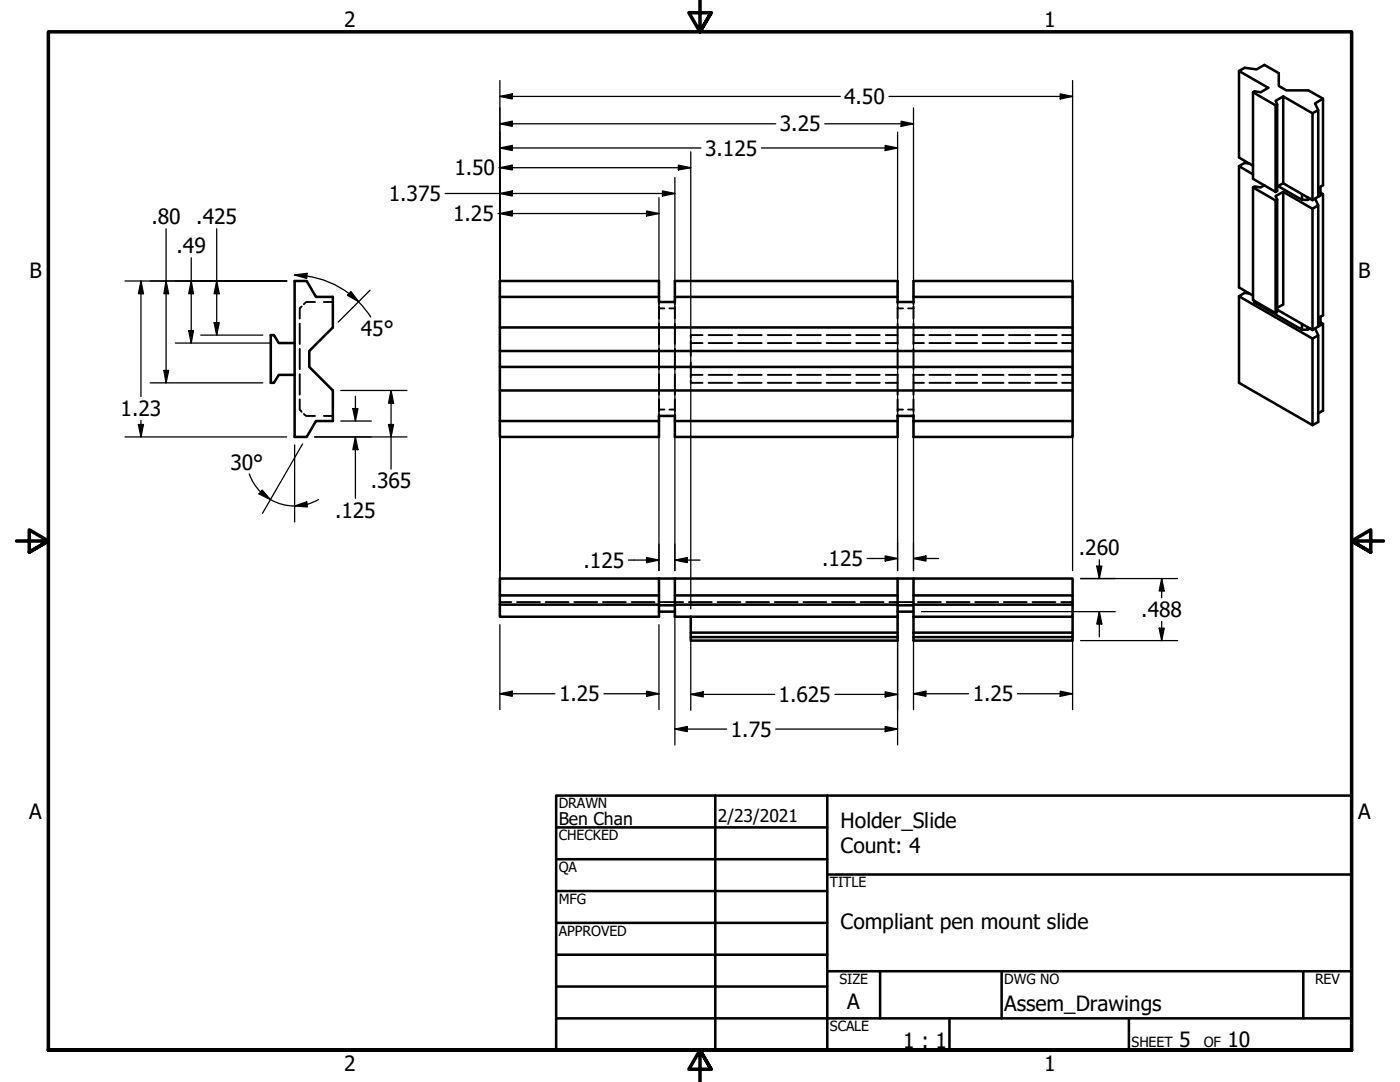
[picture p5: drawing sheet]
<svg xmlns="http://www.w3.org/2000/svg" width="279mm" height="216mm" viewBox="0 0 279 216" stroke-linecap="round" stroke-linejoin="round" font-family="sans-serif">
<!-- layer: Hidden (ANSI) -->
<g fill="none" stroke="#000" stroke-width=".38">
<path d="M59.8 79.7v2l.4 .5M59.8 64.6v4M59.8 69.6v4.1M59.8 74.7v4M60.2 61.2l-.4 .3v2.1M62.9 60.3h-1.8l-.5 .4M64.6 60.3h1.8M131.5 60.3v.4M131.5 61.2v2.4M131.5 64.6v4M131.5 69.6v4.1M131.5 74.7v4"/>
<path d="M131.5 79.7v2.5M131.5 61.5h1.1M133.6 61.5h1.1M134.7 60.3v.4M134.7 61.2v2.4M134.7 64.6v4M134.7 69.6v4.1M134.7 74.7v4M134.7 79.7v2.5M137.9 74.8h2.3M137.9 67.9v3.1M137.9 72.3v3.1"/>
<path d="M137.9 75.9v.5h2.3M137.9 68.5h2.3M140.2 66.9h-2.3v.5M141.4 74.8h4.7M141.4 76.4h4.7M141.4 68.5h4.7M141.4 66.9h4.7M147.3 74.8h4.7M147.3 76.4h4.7M147.3 68.5h4.7M147.3 66.9h4.7M153.2 74.8h4.7"/>
<path d="M153.2 76.4h4.7M153.2 68.5h4.7M153.2 66.9h4.7M159.1 74.8h4.7M159.1 76.4h4.7M159.1 68.5h4.7M159.1 66.9h4.7M165 74.8h4.7M165 76.4h4.7M165 68.5h4.7M165 66.9h4.7M170.9 74.8h4.7"/>
<path d="M170.9 76.4h4.7M170.9 68.5h4.7M170.9 66.9h4.7M176.8 74.8h2.3M176.8 76.4h2.3M176.8 68.5h2.3M176.8 66.9h2.3M179.1 61.2v.3h1.1M179.1 60.3v.4M179.1 61.5v2.1M179.1 64.6v4M179.1 69.6v4.1"/>
<path d="M179.1 74.7v4M179.1 79.7v2.5M181.2 61.5h1.1M182.3 60.3v.4M182.3 61.2v2.4M182.3 64.6v4M182.3 69.6v4.1M182.3 74.7v4M182.3 79.7v2.5M182.3 74.8h2.1M182.3 76.4h2.1M182.3 68.5h2.1"/>
<path d="M182.3 66.9h2.1M185.5 74.8h4.2M185.5 76.4h4.2M185.5 68.5h4.2M185.5 66.9h4.2M190.8 74.8h4.2M190.8 76.4h4.2M190.8 68.5h4.2M190.8 66.9h4.2M196.1 74.8h4.2M196.1 76.4h4.2M196.1 68.5h4.2"/>
<path d="M196.1 66.9h4.2M201.4 74.8h4.2M201.4 76.4h4.2M201.4 68.5h4.2M201.4 66.9h4.2M206.6 74.8h4.3M206.6 76.4h4.3M206.6 68.5h4.3M206.6 66.9h4.3M212 74.8h2.1M212 76.4h2.1M212 68.5h2.1"/>
<path d="M212 66.9h2.1M60.6 82.6l.5 .4h1.8M64.6 83h1.8M131.5 82.6v.4M131.5 81.7h1.1M133.6 81.7h1.1M134.7 82.6v.4M179.1 81.7h1.1M179.1 82.6v.4M181.2 81.7h1.1M182.3 82.6v.4M99.8 120.1h2.2"/>
<path d="M103.2 120.1h4.6M108.9 120.1h4.6M114.6 120.1h4.6M120.3 120.1h4.6M126 120.1h4.6M131.8 120.1h4.5M137.5 120.1h4.5M143.2 120.1h4.6M148.9 120.1h4.6M154.6 120.1h4.6M160.3 120.1h4.6M166.1 120.1h4.5"/>
<path d="M171.8 120.1h4.5M177.5 120.1h4.6M183.2 120.1h4.6M188.9 120.1h4.6M194.6 120.1h4.6M200.3 120.1h4.6M206.1 120.1h4.5M211.8 120.1h2.3"/>
</g>
<!-- layer: Visible (ANSI) -->
<g fill="none" stroke="#000" stroke-width=".51">
<path d="M247.3 14.2l5.8 3.3-1.5 .9-1.2-.2-.3 .2v17.3l4.5 2.6M250.1 18.4l4.5 2.6v17.3M256.1 19.2l-1.5 .9 .3 .7v17.3l-.3 .2M264 19.7l-1.6 .9 .7 1.4M247.3 33.1v24.2l2.8 1.7M249.4 32.6l-1-.1-1.1 .6 2.8 1.7M250.1 33.1l-2.8-1.7v-17.2l1.1-.7 2.4 .3 1.5-.8 2.9 1.6v2.5l1.5 .9h4.4l2.9 1.7v17.3l-.9 .5M250.1 37.4v22.5l4.5 2.6v-22.5M252.3 37l-.7 .4-1.2-.2-.3 .2 4.5 2.6M254.9 37.2l1.2-.6 5.8 3.3 1.2-.7M254.9 39.8v22.5l-.3 .2M254.9 20.8l-.3 .2"/>
<path d="M255.1 37.1l4.7 2.8M256.1 38.3v22.5l-1.2 .6M259.8 38.7v1.2h1.2M261 39.4v.5l.4-.3M261.9 22.6l-5.8-3.4v17.4M262.4 39.6l.7 1.4-1.2 .7-5.8-3.4-1.5 .8 .3 .7-.3 .2M263.1 39.2v-17.2l-1.2 .6v17.3M263.5 37.3v1.1l-.4 .3M263.5 38.4l.5 .3-.9 .5M264 38.7v24.2l-.9 .5M58.8 56.1h2.4l1.9 3.1h3.3v6.1l-4.7 4.7v3.2l4.7 4.7v6.1h-3.3l-1.9 3.2h-2.4zM99.8 59.2h31.7"/>
<path d="M131.5 59.2v1.1h3.2v-4.2h44.4v4.2h3.2v-4.2h31.8v3.1M131.5 59.2v-3.1h-31.7v9.2M134.7 59.2h44.4M182.3 59.2h31.8v6.1M247.3 59.1v17.3l14.6 8.4 1.2-.6v-17.3M249.4 58.6l-1-.2-1.1 .7 14.6 8.5M261.9 41.7v24.1M263.1 41v24.2M58.8 68.5h-3.2l-.9-1.6h-.7v9.5h.7l.9-1.6h3.2M99.8 70v3.2h114.3v4.7M99.8 73.2v4.7h114.3M99.8 77.9v6.1"/>
<path d="M214.1 70v-4.7h-114.3v4.7h114.3v3.2M214.1 77.9v6.1M250.3 60v.3l9.5 5.5v-1.2M254.9 61.8l7 4M261 65.3v.5h-1.2M261.4 65.5l-.4 .3M261.9 67.6v17.2M262.4 65.5l.7 1.4-1.2 .7M263.1 65.2l-1.2 .6M263.5 63.2v1.1l.5 .3M263.5 64.3l-.4 .3M264 64.6l-.9 .6"/>
<path d="M264 64.6v17.3l-.9 .6M99.8 84v3.2h31.7v-4.2h3.2v4.2h44.4v-4.2h3.2v4.2h31.8v-3.2M99.8 84h31.7M134.7 84h44.4M182.3 84h31.8M99.8 118.8v1.8h31.7M131.5 115.4h-31.7v3.4h31.7M131.5 115.4v7.7h-31.7v-2.5M131.5 115.4h50.8M134.7 115.4v7.7h44.4M134.7 118.8h44.4M179.1 115.4v7.7"/>
<path d="M182.3 115.4v7.7M182.3 115.4h31.8v3.4h-31.8M214.1 118.8v1.8h-31.8M131.5 122h3.2M131.5 120.8h3.2M134.7 120.6h44.4M137.9 123.1v3.1h41.2M137.9 126.2v.9h41.2M179.1 123.1v4.7h-41.2v-.7M179.1 122h3.2M179.1 120.8h3.2M182.3 123.1v4.7h31.8v-.7"/>
<path d="M214.1 120.6v2.5h-31.8M214.1 123.1v3.1h-31.8M214.1 126.2v.9h-31.8"/>
</g>
<!-- layer: Border (ANSI) -->
<path d="M139.7 0v6.3l-2.2-3.8h4.4l-2.2 3.8 2.2-3.8M3.3 107.9h6.4l-3.9-2.2v4.5l3.9-2.3-3.9 2.3M276.1 107.9h-6.4l3.9-2.2v4.5l-3.9-2.3 3.9 2.3M9.7 209.5v-203.2h260v203.2h-260h260M141.9 213.4l-2.2-3.9 2.2 3.9h-4.4l2.2-3.9v6.4" fill="none" stroke="#000" stroke-width=".7"/>
<!-- layer: Title (ANSI) -->
<g fill="none" stroke="#000" stroke-width=".51">
<path d="M111 158.8h158.7v50.7h-158.7zM142.7 158.8v50.7M165.1 158.8v50.7M111 165.1h54.1M111 171.4h54.1M111 177.8h54.1M165.1 174.5h104.6M111 184.1h54.1M111 190.5h54.1M111 196.8h54.1M165.1 193.8h104.6M175.6 193.8v9.4"/>
<path d="M199.9 193.8v9.4M260.1 193.8v9.4M111 203.2h158.7M189.5 203.2v6.3M225.3 203.2v6.3"/>
</g>
<!-- layer: Dimension (ANSI) -->
<g fill="none" stroke="#000" stroke-width=".25">
<path d="M99.8 19.2l2.4-.5v1zM99.8 16.1v103M99.8 19.2h67.9M177.4 19.2h36.7M211.6 18.7l2.5 .5-2.5 .5zM214.1 16.1v97.8M88.8 38.6h45.9M99.6 33.5h38.3M99.8 38.6l2.4-.5v1zM99.8 33.5l2.4-.5v.9zM99.8 29.5l2.4-.5v1zM99.8 24.7l2.4-.5v1z"/>
<path d="M99.8 29.5h40.1M99.8 24.7h55M131.5 39.4v74.5M132.2 38.1l2.5 .5-2.5 .5zM134.7 35.4v78.5M135.4 33l2.5 .5-2.5 .4zM137.9 30.3v91.2M152 29.5h27.1M164.6 24.7h17.7M176.7 29l2.4 .5-2.4 .5zM179.1 26.4v87.5M179.8 24.2l2.5 .5-2.5 .5z"/>
<path d="M182.3 21.5v92.4M25 56.1h32.2M28.1 56.1l.5 2.5h-1zM28.1 56.1v23M33.1 56.1l.6 2.5h-1zM33.1 45.7v30.7M38.2 56.1l.4 2.5h-.9zM38.2 51.4v17.1M43.2 56.1l.6 2.5h-1.1zM43.2 45.7v21.2M58.8 54.9l2.5-.4-.1 1.1zM58.8 54.9l2.5 .2"/>
<path d="M61.3 55.1a18.1 18.1 0 0 1 8.4 3.5M69.7 58.5l2.3 2.2 2 2.5M70 58.2l1.6 2-2.3-1.3zM73.9 57.9l-6.4 6.4M99.4 42.6h32.1M99.8 42.6l2.4-.5v1zM129 42.1l2.5 .5-2.5 .5zM30 76.4h22.5M32.7 73.9h1l-.6 2.5zM35 68.5h19M37.7 66h.9l-.4 2.5zM40.1 66.9h12.4"/>
<path d="M42.7 64.4h1.1l-.6 2.5zM68 77.9h13.2M70.9 79.1v4.9M78 77.9l.5 2.6h-1zM78 77.9v15.7M25 87.2h32.2M27.6 84.7h1l-.5 2.5zM28.1 83.9v3.3M49.8 94.6l.7 1.6 1.5 2M52 98.2a9.6 9.6 0 0 0 5.3 2.7l1.5 .1M52.3 97.8l1.7 1.9-2.3-1.1zM58.8 88.8v15.3"/>
<path d="M60.4 88.6l-8 13.8M62.8 87.2h18.4M63.6 99.7l-.9 .4a9.6 9.6 0 0 1-3.9 .9M68 84h6.1M70.4 81.5h1l-.5 2.5zM70.9 87.2l.5 2.5h-1zM70.9 87.2v12.2M77.5 84.7h1l-.5 2.5zM58.8 101l2.4-.9 .1 1.1zM125.4 111.8h6.1M129 111.3l2.5 .5-2.5 .5zM134.7 111.8l2.5-.5v1z"/>
<path d="M134.7 111.8h5M173 111.4h6.1M176.7 110.9l2.4 .5-2.4 .6zM182.3 111.4l2.5-.5v1.1zM182.3 111.4h5M215.6 115.4h19.4M218.9 113h1l-.5 2.4zM219.4 111.7v3.7M231.8 115.4l.5 2.5h-1zM231.8 115.4v3.9M99.8 138.4l2.4-.5v1zM99.8 124.7v16.9"/>
<path d="M99.8 138.4h10.9M120.5 138.4h11M129 137.9l2.5 .5-2.5 .5zM131.5 124.7v16.9M134.7 120.4v28.3M137.9 138.6l2.4-.6v1.1zM137.9 127.8v13.9M137.9 138.6h16.7M166.6 138.6h12.5M176.7 138l2.4 .6-2.4 .5zM179.1 120.4v28.3M182.3 138.4l2.5-.5v1z"/>
<path d="M182.3 127.8v13.8M182.3 138.4h11M183.9 122h38.7M203.1 138.4h11M211.6 137.9l2.5 .5-2.5 .5zM214.1 127.8v13.8M215.6 127.8h19.4M219.4 122l.5 2.5h-1zM219.4 122v5.1M231.3 125.3h1l-.5 2.5zM231.8 124v3.8M134.7 145.5l2.5-.5v1z"/>
<path d="M134.7 145.5h10.3M154.8 145.5h24.3M176.7 145l2.4 .5-2.4 .5z"/>
</g>
<g fill="#000">
<path d="M99.8 19.2l2.4-.5v1z" fill-rule="evenodd"/>
<path d="M211.6 18.7l2.5 .5-2.5 .5z" fill-rule="evenodd"/>
<path d="M99.8 38.6l2.4-.5v1z" fill-rule="evenodd"/>
<path d="M99.8 33.5l2.4-.5v.9z" fill-rule="evenodd"/>
<path d="M99.8 29.5l2.4-.5v1z" fill-rule="evenodd"/>
<path d="M99.8 24.7l2.4-.5v1z" fill-rule="evenodd"/>
<path d="M132.2 38.1l2.5 .5-2.5 .5z" fill-rule="evenodd"/>
<path d="M135.4 33l2.5 .5-2.5 .4z" fill-rule="evenodd"/>
<path d="M176.7 29l2.4 .5-2.4 .5z" fill-rule="evenodd"/>
<path d="M179.8 24.2l2.5 .5-2.5 .5z" fill-rule="evenodd"/>
<path d="M28.1 56.1l.5 2.5h-1z" fill-rule="evenodd"/>
<path d="M33.1 56.1l.6 2.5h-1z" fill-rule="evenodd"/>
<path d="M38.2 56.1l.4 2.5h-.9z" fill-rule="evenodd"/>
<path d="M43.2 56.1l.6 2.5h-1.1z" fill-rule="evenodd"/>
<path d="M58.8 54.9l2.5-.4-.1 1.1z" fill-rule="evenodd"/>
<path d="M70 58.2l1.6 2-2.3-1.3z" fill-rule="evenodd"/>
<path d="M99.8 42.6l2.4-.5v1z" fill-rule="evenodd"/>
<path d="M129 42.1l2.5 .5-2.5 .5z" fill-rule="evenodd"/>
<path d="M32.7 73.9h1l-.6 2.5z" fill-rule="evenodd"/>
<path d="M37.7 66h.9l-.4 2.5z" fill-rule="evenodd"/>
<path d="M42.7 64.4h1.1l-.6 2.5z" fill-rule="evenodd"/>
<path d="M27.6 84.7h1l-.5 2.5z" fill-rule="evenodd"/>
<path d="M52.3 97.8l1.7 1.9-2.3-1.1z" fill-rule="evenodd"/>
<path d="M70.4 81.5h1l-.5 2.5z" fill-rule="evenodd"/>
<path d="M70.9 87.2l.5 2.5h-1z" fill-rule="evenodd"/>
<path d="M77.5 84.7h1l-.5 2.5z" fill-rule="evenodd"/>
<path d="M78 77.9l.5 2.6h-1z" fill-rule="evenodd"/>
<path d="M58.8 101l2.4-.9 .1 1.1z" fill-rule="evenodd"/>
<path d="M129 111.3l2.5 .5-2.5 .5z" fill-rule="evenodd"/>
<path d="M134.7 111.8l2.5-.5v1z" fill-rule="evenodd"/>
<path d="M176.7 110.9l2.4 .5-2.4 .6z" fill-rule="evenodd"/>
<path d="M182.3 111.4l2.5-.5v1.1z" fill-rule="evenodd"/>
<path d="M218.9 113h1l-.5 2.4z" fill-rule="evenodd"/>
<path d="M231.8 115.4l.5 2.5h-1z" fill-rule="evenodd"/>
<path d="M99.8 138.4l2.4-.5v1z" fill-rule="evenodd"/>
<path d="M129 137.9l2.5 .5-2.5 .5z" fill-rule="evenodd"/>
<path d="M137.9 138.6l2.4-.6v1.1z" fill-rule="evenodd"/>
<path d="M176.7 138l2.4 .6-2.4 .5z" fill-rule="evenodd"/>
<path d="M182.3 138.4l2.5-.5v1z" fill-rule="evenodd"/>
<path d="M211.6 137.9l2.5 .5-2.5 .5z" fill-rule="evenodd"/>
<path d="M219.4 122l.5 2.5h-1z" fill-rule="evenodd"/>
<path d="M231.3 125.3h1l-.5 2.5z" fill-rule="evenodd"/>
<path d="M134.7 145.5l2.5-.5v1z" fill-rule="evenodd"/>
<path d="M176.7 145l2.4 .5-2.4 .5z" fill-rule="evenodd"/>
</g>
<g font-size="4.2">
<text x="68.7" y="5.3">2</text>
<text x="208.4" y="5.3">1</text>
<text x="168.5" y="20.8">4.50</text>
<text x="155.6" y="26.2">3.25</text>
<text x="90.7" y="35">1.50</text>
<text x="140.7" y="31.1">3.125</text>
<text x="77.6" y="40.1">1.375</text>
<text x="30.2" y="44.8">.80</text>
<text x="39.2" y="44.8">.425</text>
<text x="90.4" y="44.1">1.25</text>
<text x="35.2" y="50.5">.49</text>
<text x="5.9" y="55.5">B</text>
<text x="271.1" y="55.5">B</text>
<text x="72" y="67.1">45°</text>
<text x="24.1" y="83.1">1.23</text>
<text x="46" y="93.7">30°</text>
<text x="74" y="97.5">.365</text>
<text x="66.9" y="103.4">.125</text>
<text x="116.5" y="113.3">.125</text>
<text x="164.1" y="113">.125</text>
<text x="215.3" y="110.8">.260</text>
<text x="227.8" y="123.1">.488</text>
<text x="111.6" y="140">1.25</text>
<text x="155.4" y="140.1">1.625</text>
<text x="194.1" y="140">1.25</text>
<text x="145.9" y="147">1.75</text>
<text x="5.8" y="163.4">A</text>
<text x="167.8" y="165.2">Holder_Slide</text>
<text x="271" y="163.4">A</text>
<text x="167.8" y="170.2">Count: 4</text>
<text x="167.8" y="185.4">Compliant pen mount slide</text>
<text x="169.1" y="201.3">A</text>
<text x="200.4" y="201.8">Assem_Drawings</text>
<text x="180.3" y="209">1 : 1</text>
<text x="235.3" y="209">5</text>
<text x="245" y="209">10</text>
<text x="68.7" y="213.6">2</text>
<text x="208.4" y="213.6">1</text>
</g>
<g font-size="3.5">
<text x="111.5" y="164.5">Ben Chan</text>
<text x="143.3" y="164">2/23/2021</text>
</g>
<g font-size="2.8">
<text x="111.5" y="161.3">DRAWN</text>
<text x="111.5" y="167.7">CHECKED</text>
<text x="111.5" y="174.1">QA</text>
<text x="165.6" y="177">TITLE</text>
<text x="111.5" y="180.4">MFG</text>
<text x="111.5" y="186.8">APPROVED</text>
<text x="167.5" y="196.4">SIZE</text>
<text x="200.4" y="196.4">DWG NO</text>
<text x="262.4" y="196.3">REV</text>
<text x="165.6" y="205.8">SCALE</text>
<text x="225.8" y="209">SHEET</text>
<text x="240.2" y="209">OF</text>
</g>
</svg>
